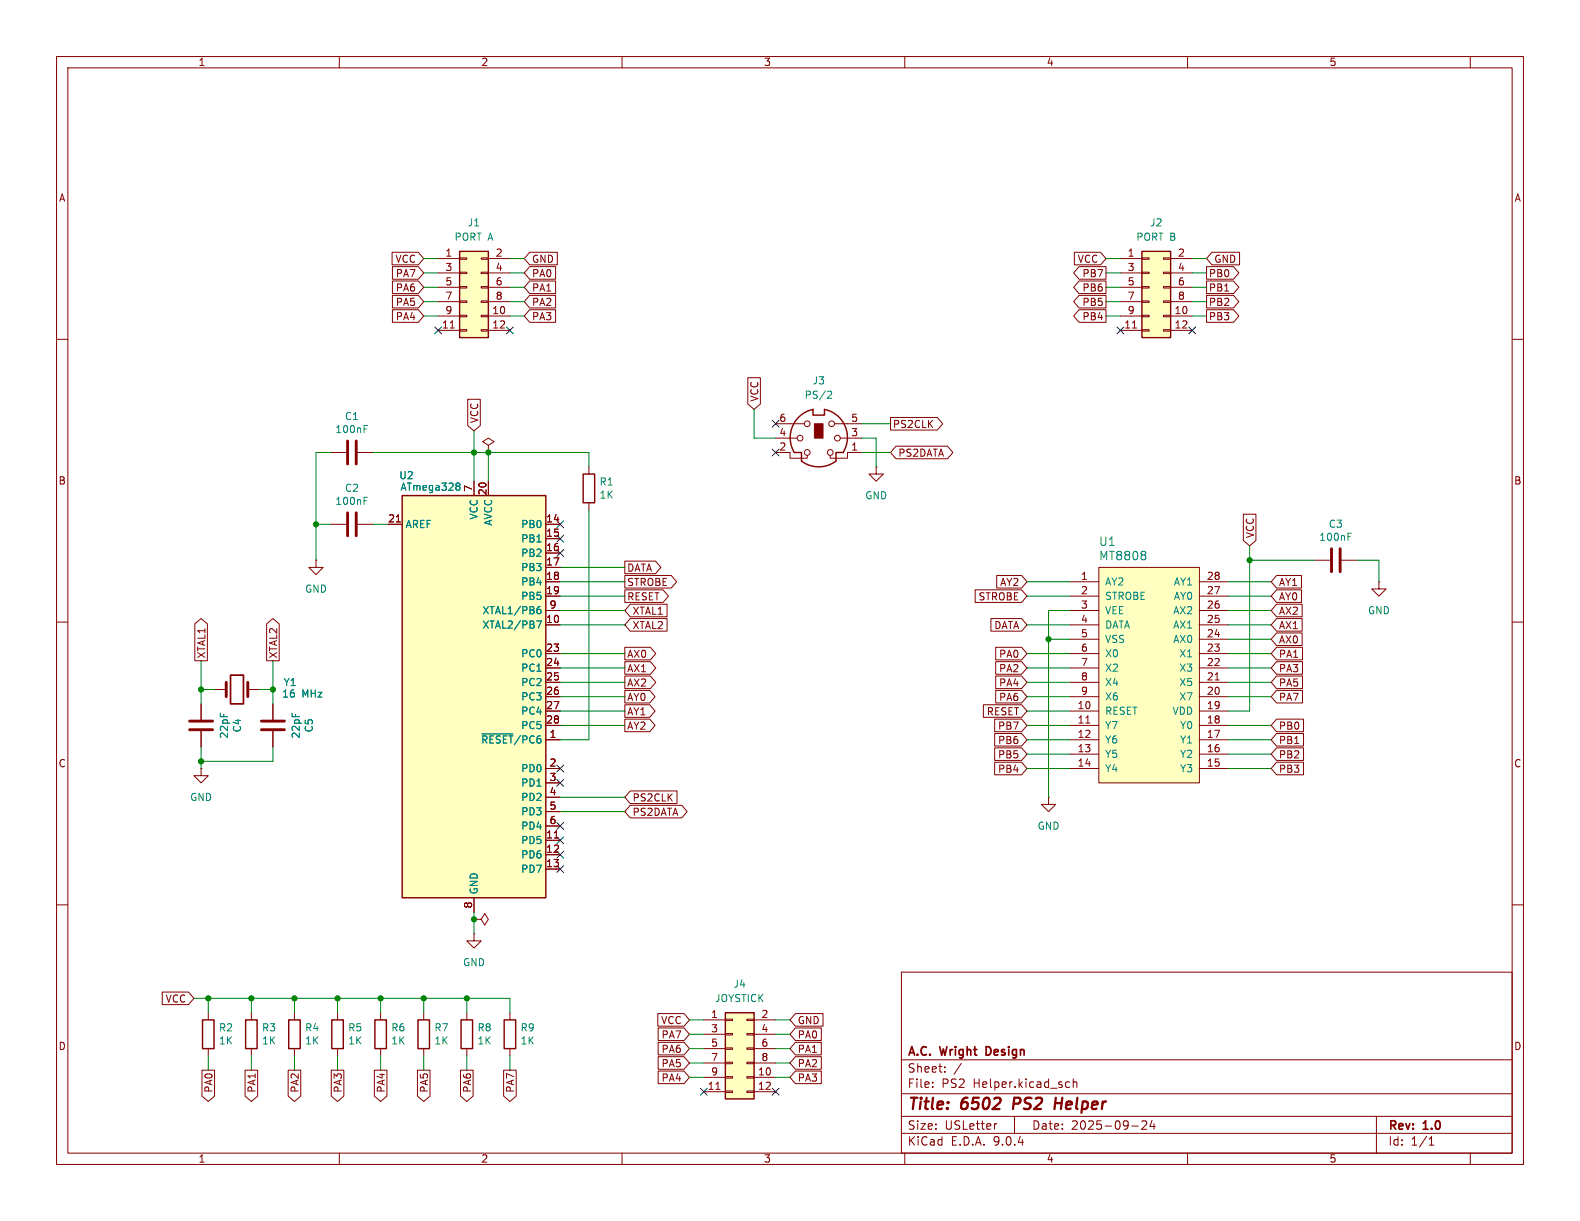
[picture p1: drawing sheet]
<svg xmlns="http://www.w3.org/2000/svg" width="279mm" height="216mm" viewBox="0 0 279 216" stroke-linecap="round" stroke-linejoin="round" font-family="sans-serif">
<g fill="none" stroke="#840000" stroke-width=".18">
<path d="M10 10h259.4v195.9h-259.4zM12 12h255.4v191.9h-255.4zM60 10v2M110 10v2M160 10v2M210 10v2M260 10v2M10 60h2M137.2 77.5h3.8M137.2 74.9h5M147.6 74.9h4.8M148.6 77.5h3.8"/>
<path d="M267.4 60h2M137.2 80h2.5v1h3v-.5M152.4 80h-2.5v1h-3.1v-.5M10 110h2M267.4 110h2M185.4 141v1.2h1.3l-1.3 1.3-1.3-1.3h1.3M185.4 141h.1M10 160h2M159.4 171.9h108v32h-108zM267.4 160h2M159.4 197.4h108M159.4 193.4h108"/>
<path d="M159.4 187.4h108M164.9 192.1v.2M164.9 191.4v.1M167.1 189.4v.2M167.1 188.7v.1M170 188l-1.3 1.9M176.3 198.7l-.3 .1M179.4 197.4v3M188.7 191.3l.4 .1M189.1 192.2l-.4 .1M189.8 191.4l.2-.1 .4 .1v.9M189.8 190.8v1.5"/>
<path d="M200.1 199.1h1.2M201.9 198.3l.6-.1 .2 .1 .1 .3-.9 1.1h.9M203.7 198.1l-.3 1.1h.9M204.1 198.7v1M243.4 197.4v6.5M60 203.9v2M110 203.9v2M159.4 200.4h108M160 203.9v2M210 203.9v2M252.7 202.5h.9M252.7 201.4l.4-.4v1.5"/>
<path d="M260 203.9v2"/>
<circle cx="141.5" cy="77.5" r=".51"/>
<circle cx="142.7" cy="74.9" r=".51"/>
<circle cx="147.1" cy="74.9" r=".51"/>
<circle cx="148.1" cy="77.5" r=".51"/>
<circle cx="142.7" cy="80" r=".51"/>
<circle cx="146.8" cy="80" r=".51"/>
</g>
<path d="M179.4 194.1l-.3 2M186.6 195.1h1.1M186.7 194.1l-.2 2" fill="none" stroke="#840000" stroke-width=".4"/>
<path d="M174.7 185.1h-.3v1.5h.3" fill="none" stroke="#840000" stroke-width=".3"/>
<path d="M141.1 73.9l1.4-1.1 1.3-.4v1h2v-1a5.1 5.1 0 0 1 3.3 7.6h-1.3v1.5a5.1 5.1 0 0 1-6.1 0v-1.5h-1.2a5.1 5.1 0 0 1 .6-6.1z" fill="none" stroke="#840000" stroke-width=".25"/>
<path d="M144 74.9h1.5v2.6h-1.5z" fill="#840000" stroke="#840000" stroke-width=".18"/>
<path d="M146.5 69.2h.4l.2 .3-.8 .9h.8" fill="none" stroke="#008484" stroke-width=".18"/>
<path d="M194.3 100.3h17.8v38.1h-17.8z" fill="#ffffc2"/>
<g fill="none" stroke="#840000" stroke-width=".18">
<path d="M55.9 99.1v1.2h1.2l-1.2 1.3-1.3-1.3h1.3M55.9 99.1h.1M58.4 80h2.8M58.4 92.7h2.8M63.2 80h2.8M63.2 92.7h2.8M104.1 82.6v1.2M104.1 88.9v1.3M189.2 102.9h5.1M189.2 105.4h5.1M189.2 108h5.1M189.2 110.5h5.1"/>
<path d="M189.2 113h5.1M189.2 115.6h5.1M189.2 118.1h5.1M194.3 100.3h17.8v38.1h-17.8zM212.1 102.9h5.1M212.1 105.4h5.1M212.1 108h5.1M212.1 110.5h5.1M212.1 113h5.1M212.1 115.6h5.1M212.1 118.1h5.1M35.6 135.9v1.3h1.2l-1.2 1.2-1.3-1.2h1.3"/>
<path d="M35.6 135.9h.1M35.6 124.5v2.8M35.6 129.3v2.8M38.1 121.9h1.9M43.8 121.9h1.9M48.3 124.5v2.8M48.3 129.3v2.8M189.2 120.7h5.1M189.2 123.2h5.1M189.2 125.7h5.1M189.2 128.3h5.1M189.2 130.8h5.1"/>
<path d="M189.2 133.4h5.1M189.2 135.9h5.1M192 127.9h.7M212.1 120.7h5.1M212.1 123.2h5.1M212.1 125.7h5.1M212.1 128.3h5.1M212.1 130.8h5.1M212.1 133.4h5.1M212.1 135.9h5.1M214.9 120.2h.7M36.8 179.1v1.2"/>
<path d="M44.4 179.1v1.2M52.1 179.1v1.2M59.7 179.1v1.2M67.3 179.1v1.2M74.9 179.1v1.2M36.8 185.4v1.3M44.4 185.4v1.3M52.1 185.4v1.3M59.7 185.4v1.3M67.3 185.4v1.3M74.9 185.4v1.3"/>
</g>
<path d="M64.4 75.8h.4M64.4 75.2h.6M64.4 88.5h.4M64.4 87.9h.6M202.6 97.6v.4M202.6 98.3v.5" fill="none" stroke="#008484" stroke-width=".18"/>
<path d="M61.5 78v4M63 78v4M61.5 90.7v4M63 90.7v4M33.5 127.5h4.1M33.5 129h4.1M40 120.7v2.5M43.8 120.7v2.5M46.2 127.5h4.1M46.2 129h4.1" fill="none" stroke="#840000" stroke-width=".51"/>
<path d="M103.1 83.8h2.1v5.1h-2.1zM35.8 180.3h2v5.1h-2zM43.4 180.3h2.1v5.1h-2.1zM51.1 180.3h2v5.1h-2zM58.7 180.3h2v5.1h-2zM66.3 180.3h2v5.1h-2zM73.9 180.3h2v5.1h-2z" fill="none" stroke="#840000" stroke-width=".25"/>
<path d="M40.8 119.4h2.3v5.1h-2.3z" fill="none" stroke="#840000" stroke-width=".3"/>
<path d="M71.1 87.6h25.4v71.2h-25.4z" fill="#ffffc2"/>
<path d="M71.1 87.6h25.4v71.2h-25.4z" fill="none" stroke="#840000" stroke-width=".25"/>
<g fill="none" stroke="#840000" stroke-width=".18">
<path d="M68.6 92.7h2.5M70.1 92.3h.7M83.8 85.1v2.5M86.4 85.1v2.5M96.5 92.7h2.6M96.5 95.3h2.6M96.5 97.8h2.6M96.5 100.3h2.6M96.5 102.9h2.6M96.5 105.4h2.6M96.5 108h2.6M96.5 110.5h2.6"/>
<path d="M96.5 115.6h2.6M96.5 118.1h2.6M96.5 120.7h2.6M96.5 123.2h2.6M96.5 125.7h2.6M96.5 128.3h2.6M96.5 130.8h2.6M96.5 135.9h2.6M96.5 138.4h2.6M83.8 158.8v2.5M96.5 141h2.6M96.5 143.5h2.6"/>
<path d="M96.5 146.1h2.6M96.5 148.6h2.6M96.5 151.1h2.6M96.5 153.7h2.6M98 148.2h.8"/>
</g>
<path d="M80.9 85.4h.2l.2 .3-.2 .3M80.9 86h.2M81.1 86l.2 .2v.2l-.1 .2-.3 .1M94.9 109.8h.8l-.5 1.3M95 107.9l.4-.2 .3 .3-.2 .5h-.3l-.2-.1M95.5 107.3h-.3l-.2 .3M85.2 129.8h5.5" fill="none" stroke="#008484" stroke-width=".18"/>
<path d="M201.9 44.5h5.1v15.2h-5.1z" fill="#ffffc2"/>
<path d="M201.9 44.5h5.1v15.2h-5.1zM81.5 180.3h2.1v5.1h-2.1zM89.2 180.3h2v5.1h-2z" fill="none" stroke="#840000" stroke-width=".25"/>
<g fill="none" stroke="#840000" stroke-width=".18">
<path d="M198.1 45.7h3.8M198.1 48.3h3.8M198.1 50.8h3.8M198.1 53.3h3.8M198.1 55.9h3.8M198.1 58.4h3.8M200.3 58h.7M201.9 45.6h1.3v.2h-1.3zM201.9 48.1h1.3v.3h-1.3zM201.9 50.7h1.3v.2h-1.3zM201.9 53.2h1.3v.3h-1.3zM201.9 55.8h1.3v.2h-1.3z"/>
<path d="M201.9 58.3h1.3v.2h-1.3zM205.7 45.6h1.3v.2h-1.3zM205.7 48.1h1.3v.3h-1.3zM205.7 50.7h1.3v.2h-1.3zM205.7 53.2h1.3v.3h-1.3zM205.7 55.8h1.3v.2h-1.3zM205.7 58.3h1.3v.2h-1.3zM207 45.7h3.8M207 48.3h3.8M207 50.8h3.8M207 53.3h3.8M207 55.9h3.8"/>
<path d="M207 58.4h3.8M232.4 99.1h2.8M237.2 99.1h2.8M243.8 102.9v1.2h1.3l-1.3 1.3-1.2-1.3h1.2M243.8 102.9h.1M82.5 179.1v1.2M90.2 179.1v1.2M82.5 185.4v1.3M90.2 185.4v1.3"/>
</g>
<path d="M235.5 97v4.1M237 97v4.1" fill="none" stroke="#840000" stroke-width=".51"/>
<path d="M238.4 94.9h.4M238.4 94.3h.6" fill="none" stroke="#008484" stroke-width=".18"/>
<path d="M128.3 179.1h5v15.2h-5z" fill="#ffffc2"/>
<path d="M128.3 179.1h5v15.2h-5z" fill="none" stroke="#840000" stroke-width=".25"/>
<g fill="none" stroke="#840000" stroke-width=".18">
<path d="M154.9 82.6v1.2h1.3l-1.3 1.3-1.2-1.3h1.2M154.9 82.6h.1M83.8 165.1v1.3h1.3l-1.3 1.2-1.3-1.2h1.3M83.8 165.1h.1M83.8 162.6h1.3l.6-1.1 .7 1.1-.7 1-.6-1M83.8 162.6h.1M124.5 180.3h3.8M124.5 182.9h3.8M124.5 185.4h3.8M124.5 188h3.8M124.5 190.5h3.8M124.5 193h3.8"/>
<path d="M126.6 192.6h.7M128.3 180.2h1.2v.3h-1.2zM128.3 182.8h1.2v.2h-1.2zM128.3 185.3h1.2v.2h-1.2zM128.3 187.8h1.2v.3h-1.2zM128.3 190.4h1.2v.2h-1.2zM128.3 192.9h1.2v.3h-1.2zM132.1 180.2h1.2v.3h-1.2zM132.1 182.8h1.2v.2h-1.2zM132.1 185.3h1.2v.2h-1.2zM132.1 187.8h1.2v.3h-1.2zM132.1 190.4h1.2v.2h-1.2z"/>
<path d="M132.1 192.9h1.2v.3h-1.2zM133.3 180.3h3.9M133.3 182.9h3.9M133.3 185.4h3.9M133.3 188h3.9M133.3 190.5h3.9M133.3 193h3.9"/>
</g>
<path d="M81.3 44.5h5.1v15.2h-5.1z" fill="#ffffc2"/>
<path d="M81.3 44.5h5.1v15.2h-5.1z" fill="none" stroke="#840000" stroke-width=".25"/>
<g fill="none" stroke="#840000" stroke-width=".18">
<path d="M69.3 44.6h4.7l.9 1.1-.9 1.1h-4.7zM69.4 54.8h4.6l.9 1.1-.9 1.1h-4.6zM69.4 49.7h4.6l.9 1.1-.9 1.1h-4.6zM69.4 52.2h4.6l.9 1.1-.9 1.2h-4.6zM69.4 47.1h4.6l.9 1.2-.9 1.1h-4.6zM77.5 45.7h3.8M77.5 48.3h3.8M77.5 50.8h3.8M77.5 53.3h3.8M77.5 55.9h3.8M77.5 58.4h3.8M79.6 58h.7"/>
<path d="M81.3 45.6h1.2v.2h-1.2zM81.3 48.1h1.2v.3h-1.2zM81.3 50.7h1.2v.2h-1.2zM81.3 53.2h1.2v.3h-1.2zM81.3 55.8h1.2v.2h-1.2zM81.3 58.3h1.2v.2h-1.2zM85.1 45.6h1.3v.2h-1.3zM85.1 48.1h1.3v.3h-1.3zM85.1 50.7h1.3v.2h-1.3zM85.1 53.2h1.3v.3h-1.3zM85.1 55.8h1.3v.2h-1.3zM85.1 58.3h1.3v.2h-1.3z"/>
<path d="M86.4 45.7h3.8M86.4 48.3h3.8M86.4 50.8h3.8M86.4 53.3h3.8M86.4 55.9h3.8M86.4 58.4h3.8M93.7 52.2h4.5v2.3h-4.5l-1-1.2zM93.7 54.8h4.5v2.2h-4.5l-1-1.1zM93.7 49.7h4.5v2.2h-4.5l-1-1.1zM93.7 47.1h4.5v2.3h-4.5l-1-1.1zM93.7 44.6h4.8v2.2h-4.8l-1-1.1zM190 44.6h4.6l1 1.1-1 1.1h-4.6z"/>
<path d="M190.8 49.7h4.8v2.2h-4.8l-.9-1.1zM190.8 47.1h4.8v2.3h-4.8l-.9-1.1zM190.8 52.2h4.8v2.3h-4.8l-.9-1.2zM190.8 54.8h4.8v2.2h-4.8l-.9-1.1zM213.4 52.2h4.7l1 1.1-1 1.2h-4.7zM213.4 47.1h4.7l1 1.2-1 1.1h-4.7zM213.4 49.7h4.7l1 1.1-1 1.1h-4.7zM213.4 54.8h4.7l1 1.1-1 1.1h-4.7zM214.3 44.6h4.9v2.2h-4.9l-.9-1.1zM82.7 70.6h2.2v4.6l-1.1 1-1.1-1zM86.4 78.7l1-.6-1-.6-1.1 .6 1.1 .6v1.3M132.2 66.8h2.3v4.6l-1.2 1-1.1-1z"/>
<path d="M157.5 73.8h8.3l.9 1.1-.9 1.1h-8.3zM158.4 78.9h9.2l.9 1.1-.9 1.1h-9.2l-.9-1.1zM68.6 92.7h2.5M70.1 92.3h.7M83.8 85.1v2.5M86.4 80h.1M86.4 85.1v2.5M96.5 92.7h2.6M96.5 95.3h2.6M96.5 97.8h2.6M110.5 99.2h5.4l1 1.1-1 1.1h-5.4zM219.9 90.9h2.2v4.7l-1.1 .9-1.1-.9z"/>
<path d="M34.4 110.3l1.2-.9 1.1 .9v6.5h-2.3zM47.1 110.3l1.2-.9 1.1 .9v6.5h-2.3zM96.5 100.3h2.6M96.5 102.9h2.6M96.5 105.4h2.6M96.5 108h2.6M96.5 110.5h2.6M96.5 115.6h2.6M96.5 118.1h2.6M110.5 117h4.5l1 1.1-1 1.1h-4.5zM110.5 114.5h4.5l1 1.1-1 1.1h-4.5zM110.5 104.3h6.8l.9 1.1-.9 1.1h-6.8z"/>
<path d="M110.5 101.8h8.2l1 1.1-1 1.1h-8.2zM110.5 119.5h4.5l1 1.2-1 1.1h-4.5zM111.4 109.4h6.6v2.2h-6.6l-.9-1.1zM111.4 106.8h6.6v2.3h-6.6l-.9-1.1zM172.4 104.3h8.3l.9 1.1-.9 1.1h-8.3zM175.2 109.4h5.5l.9 1.1-.9 1.1h-5.5zM176.1 114.5h4.6l.9 1.1-.9 1.1h-4.6zM176.1 119.5h4.6l.9 1.2-.9 1.1h-4.6zM176.1 117h4.6l.9 1.1-.9 1.1h-4.6zM176.3 101.8h4.4l.9 1.1-.9 1.1h-4.4zM225.7 117h4.6v2.2h-4.6l-.9-1.1zM225.7 114.5h4.6v2.2h-4.6l-.9-1.1z"/>
<path d="M225.7 119.5h4.6v2.3h-4.6l-.9-1.1zM225.7 106.8h4.6v2.3h-4.6l-.9-1.1zM225.7 111.9h4.6v2.2h-4.6l-.9-1.1zM225.7 109.4h4.6v2.2h-4.6l-.9-1.1zM225.7 101.8h4.4v2.2h-4.4l-.9-1.1zM225.7 104.3h4.4v2.2h-4.4l-.9-1.1zM35.6 124.5v2.8M35.6 129.3v2.8M38.1 121.9h1.3M44.4 121.9h1.3M48.3 124.5v2.8M48.3 129.3v2.8"/>
<path d="M96.5 120.7h2.6M96.5 123.2h2.6M96.5 125.7h2.6M96.5 128.3h2.6M96.5 130.8h2.6M96.5 135.9h2.6M96.5 138.4h2.6M110.5 122.1h4.4l.9 1.1-.9 1.1h-4.4zM110.5 127.2h4.4l.9 1.1-.9 1.1h-4.4zM110.5 124.6h4.4l.9 1.1-.9 1.1h-4.4zM111.4 139.9h8.3v2.2h-8.3l-.9-1.1zM173.9 124.6h6.8l.9 1.1-.9 1.1h-6.8z"/>
<path d="M175.9 127.2h4.8l.9 1.1-.9 1.1h-4.8zM175.9 132.2h4.8l.9 1.2-.9 1.1h-4.8zM175.9 134.8h4.8l.9 1.1-.9 1.1h-4.8zM175.9 129.7h4.8l.9 1.1-.9 1.1h-4.8zM176.1 122.1h4.6l.9 1.1-.9 1.1h-4.6zM225.7 134.8h4.8v2.2h-4.8l-.9-1.1zM225.7 127.2h4.8v2.2h-4.8l-.9-1.1zM225.7 122.1h4.6v2.2h-4.6l-.9-1.1zM225.7 132.2h4.8v2.3h-4.8l-.9-1.1zM225.7 129.7h4.8v2.2h-4.8l-.9-1.1zM83.8 158.8v2.5M96.5 141h2.6"/>
<path d="M96.5 143.5h2.6M96.5 146.1h2.6M96.5 148.6h2.6M96.5 151.1h2.6M96.5 153.7h2.6M98 148.2h.8M111.4 142.4h9.2l.9 1.1-.9 1.1h-9.2l-.9-1.1zM28.7 175.4h4.6l1 1.1-1 1.1h-4.6zM83.8 162.6h.1M116.3 179.2h4.7l.9 1.1-.9 1.2h-4.7zM140.7 179.2h4.8v2.3h-4.8l-1-1.2zM35.7 189.2h2.2v4.6l-1.1 1-1.1-1z"/>
<path d="M43.3 189.2h2.3v4.6l-1.2 1-1.1-1zM51 189.2h2.2v4.6l-1.1 1-1.1-1zM58.6 189.2h2.2v4.6l-1.1 1-1.1-1zM66.2 189.2h2.2v4.6l-1.1 1-1.1-1zM73.8 189.2h2.2v4.6l-1.1 1-1.1-1zM81.4 189.2h2.3v4.6l-1.2 1-1.1-1zM89.1 189.2h2.2v4.6l-1.1 1-1.1-1zM116.4 186.8h4.6l.9 1.2-.9 1.1h-4.6zM116.4 181.8h4.6l.9 1.1-.9 1.1h-4.6zM116.4 184.3h4.6l.9 1.1-.9 1.1h-4.6zM116.4 189.4h4.6l.9 1.1-.9 1.1h-4.6zM140.7 189.4h4.5v2.2h-4.5l-1-1.1z"/>
<path d="M140.7 181.8h4.5v2.2h-4.5l-1-1.1zM140.7 184.3h4.5v2.2h-4.5l-1-1.1zM140.7 186.8h4.5v2.3h-4.5l-1-1.1z"/>
</g>
<g fill="none" stroke="#008400" stroke-width=".18">
<path d="M74.9 53.3h2.6M74.9 55.9h2.6M74.9 50.8h2.6M74.9 48.3h2.6M74.9 45.7h2.6M90.2 53.3h2.5M90.2 55.9h2.5M90.2 50.8h2.5M90.2 48.3h2.5M90.2 45.7h2.5M195.6 53.3h2.5M195.6 55.9h2.5"/>
<path d="M195.6 50.8h2.5M195.6 48.3h2.5M195.6 45.7h2.5M210.8 53.3h2.6M210.8 55.9h2.6M210.8 50.8h2.6M210.8 48.3h2.6M210.8 45.7h2.6M83.8 76.2v8.9M133.3 72.4v5.1h3.9M152.4 77.5h2.5v5.1M152.4 74.9h5.1"/>
<path d="M55.9 92.7h2.5M58.4 80h-2.5v19.1M66 80h38.1v2.6M66 92.7h2.6M86.4 80v5.1M104.1 90.2v40.6h-5M152.4 80h5.1M221 96.5v29.2h-3.8M221 99.1h11.4M240 99.1h3.8v3.8M35.6 116.8v7.7M48.3 116.8v7.7"/>
<path d="M99.1 115.6h11.4M99.1 108h11.4M99.1 110.5h11.4M99.1 105.4h11.4M99.1 118.1h11.4M99.1 100.3h11.4M99.1 102.9h11.4M181.6 115.6h7.6M181.6 110.5h7.6M181.6 105.4h7.6M181.6 118.1h7.6M181.6 102.9h7.6"/>
<path d="M185.4 113h3.8M189.2 108h-3.8v33M217.2 115.6h7.6M217.2 108h7.6M217.2 110.5h7.6M217.2 105.4h7.6M217.2 113h7.6M217.2 118.1h7.6M217.2 102.9h7.6M35.6 121.9h2.5M35.6 132.1v3.8M45.7 121.9h2.6"/>
<path d="M48.3 132.1v2.5h-12.7M99.1 125.7h11.4M99.1 120.7h11.4M99.1 123.2h11.4M99.1 128.3h11.4M181.6 125.7h7.6M181.6 120.7h7.6M181.6 123.2h7.6M181.6 128.3h7.6M181.6 133.4h7.6M181.6 130.8h7.6M181.6 135.9h7.6"/>
<path d="M217.2 120.7h7.6M217.2 123.2h7.6M217.2 128.3h7.6M217.2 133.4h7.6M217.2 130.8h7.6M217.2 135.9h7.6M99.1 141h11.4M99.1 143.5h11.4M34.3 176.5h55.9v2.6M36.8 176.5v2.6M44.4 176.5v2.6M52.1 176.5v2.6"/>
<path d="M59.7 176.5v2.6M67.3 176.5v2.6M74.9 176.5v2.6M82.5 176.5v2.6M83.8 161.3v3.8M36.8 186.7v2.5M44.4 186.7v2.5M52.1 186.7v2.5M59.7 186.7v2.5M67.3 186.7v2.5M74.9 186.7v2.5M82.5 186.7v2.5"/>
<path d="M90.2 186.7v2.5M121.9 190.5h2.6M121.9 185.4h2.6M121.9 182.9h2.6M121.9 180.3h2.6M121.9 188h2.6M137.2 190.5h2.5M137.2 185.4h2.5M137.2 182.9h2.5M137.2 180.3h2.5M137.2 188h2.5"/>
</g>
<g fill="none" stroke="#000084" stroke-width=".18">
<path d="M76.9 57.8l1.2 1.2M78.1 57.8l-1.2 1.2M89.6 57.8l1.2 1.2M90.8 57.8l-1.2 1.2M197.5 57.8l1.2 1.2M198.7 57.8l-1.2 1.2M210.2 57.8l1.2 1.2M211.4 57.8l-1.2 1.2M136.6 74.3l1.2 1.2M136.6 79.4l1.2 1.2M137.8 74.3l-1.2 1.2M137.8 79.4l-1.2 1.2"/>
<path d="M98.5 94.6l1.2 1.3M98.5 97.2l1.2 1.2M98.5 92.1l1.2 1.2M99.7 94.6l-1.2 1.3M99.7 97.2l-1.2 1.2M99.7 92.1l-1.2 1.2M98.5 135.3l1.2 1.2M98.5 137.8l1.2 1.2M99.7 135.3l-1.2 1.2M99.7 137.8l-1.2 1.2M98.5 148l1.2 1.2M98.5 153.1l1.2 1.2"/>
<path d="M98.5 150.5l1.2 1.2M98.5 145.4l1.2 1.3M99.7 148l-1.2 1.2M99.7 153.1l-1.2 1.2M99.7 150.5l-1.2 1.2M99.7 145.4l-1.2 1.3M123.9 192.4l1.2 1.2M125.1 192.4l-1.2 1.2M136.6 192.4l1.2 1.2M137.8 192.4l-1.2 1.2"/>
</g>
<path d="M80.9 85.4h.2l.2 .3-.2 .3M80.9 86h.2M81.1 86l.2 .2v.2l-.1 .2-.3 .1M94.9 109.8h.8l-.5 1.3M95 107.9l.4-.2 .3 .3-.2 .5h-.3l-.2-.1M95.5 107.3h-.3l-.2 .3M85.2 129.8h5.5" fill="none" stroke="#008484" stroke-width=".18"/>
<g fill="#008400" stroke="#008400" stroke-width=".18">
<circle cx="86.4" cy="80" r=".46"/>
<circle cx="83.8" cy="80" r=".46"/>
<circle cx="83.8" cy="162.6" r=".46"/>
<circle cx="221" cy="99.1" r=".46"/>
<circle cx="59.7" cy="176.5" r=".46"/>
<circle cx="67.3" cy="176.5" r=".46"/>
<circle cx="44.4" cy="176.5" r=".46"/>
<circle cx="36.8" cy="176.5" r=".46"/>
<circle cx="52.1" cy="176.5" r=".46"/>
<circle cx="82.5" cy="176.5" r=".46"/>
<circle cx="74.9" cy="176.5" r=".46"/>
<circle cx="48.3" cy="121.9" r=".46"/>
<circle cx="55.9" cy="92.7" r=".46"/>
<circle cx="35.6" cy="121.9" r=".46"/>
<circle cx="35.6" cy="134.6" r=".46"/>
<circle cx="185.4" cy="113" r=".46"/>
</g>
<g font-size="2.8" fill="#840000">
<text x="160.4" y="196.8">Title:</text>
<text x="170.1" y="196.8">6502</text>
<text x="180" y="196.8">PS2</text>
<text x="188.1" y="196.8">Helper</text>
</g>
<g font-size="2.1" fill="#008484">
<text x="194.3" y="96.7">U1</text>
<text x="194.3" y="99.3">MT8808</text>
</g>
<g font-size="2.1" fill="#840000">
<text x="160.4" y="189.9">Sheet:</text>
<text x="160.4" y="187.1">A.C.</text>
<text x="166.4" y="187.1">Wright</text>
<text x="175" y="187.1">Design</text>
<text x="160.4" y="192.6">File:</text>
<text x="166.5" y="192.6">PS2</text>
<text x="172.1" y="192.6">Helper.kicad_sch</text>
<text x="160.4" y="202.8">KiCad</text>
<text x="160.4" y="200">Size:</text>
<text x="167.1" y="200">USLetter</text>
<text x="168.1" y="202.8">E.D.A.</text>
<text x="175.7" y="202.8">9.0.4</text>
<text x="182.4" y="200">Date:</text>
<text x="189.4" y="200">2025-09-24</text>
<text x="245.4" y="200.2">Rev:</text>
<text x="245.4" y="202.8">Id:</text>
<text x="249.5" y="202.8">1/1</text>
<text x="251.8" y="200.2">1.0</text>
</g>
<g font-size="1.8" fill="#840000">
<text x="35" y="11.9">1</text>
<text x="85" y="11.9">2</text>
<text x="135" y="11.9">3</text>
<text x="185" y="11.9">4</text>
<text x="235" y="11.9">5</text>
<text x="10.3" y="35.9">A</text>
<text x="267.7" y="35.9">A</text>
<text x="69.8" y="46.7">VCC</text>
<text x="78.7" y="45.5">1</text>
<text x="87.6" y="45.5">2</text>
<text x="94" y="46.7">GND</text>
<text x="190.5" y="46.7">VCC</text>
<text x="199.3" y="45.5">1</text>
<text x="208.2" y="45.5">2</text>
<text x="214.6" y="46.7">GND</text>
<text x="69.9" y="51.8">PA6</text>
<text x="69.9" y="49.2">PA7</text>
<text x="78.7" y="48">3</text>
<text x="78.7" y="50.5">5</text>
<text x="78.7" y="53.1">7</text>
<text x="87.6" y="48">4</text>
<text x="87.6" y="50.5">6</text>
<text x="87.6" y="53.1">8</text>
<text x="94" y="51.8">PA1</text>
<text x="94" y="49.2">PA0</text>
<text x="191.3" y="51.8">PB6</text>
<text x="191.3" y="49.2">PB7</text>
<text x="199.3" y="48">3</text>
<text x="199.3" y="50.5">5</text>
<text x="199.3" y="53.1">7</text>
<text x="208.2" y="48">4</text>
<text x="208.2" y="50.5">6</text>
<text x="208.2" y="53.1">8</text>
<text x="213.7" y="49.2">PB0</text>
<text x="213.7" y="51.8">PB1</text>
<text x="69.9" y="56.8">PA4</text>
<text x="69.9" y="54.3">PA5</text>
<text x="78.1" y="58.2">11</text>
<text x="78.7" y="55.6">9</text>
<text x="87" y="55.6">10</text>
<text x="87" y="58.2">12</text>
<text x="94" y="54.3">PA2</text>
<text x="94" y="56.8">PA3</text>
<text x="191.3" y="54.3">PB5</text>
<text x="191.3" y="56.8">PB4</text>
<text x="198.7" y="58.2">11</text>
<text x="199.3" y="55.6">9</text>
<text x="207.6" y="55.6">10</text>
<text x="207.6" y="58.2">12</text>
<text x="213.7" y="54.3">PB2</text>
<text x="213.7" y="56.8">PB3</text>
<text x="134.3" y="71.1" transform="rotate(-90 134.3 71.1)">VCC</text>
<text x="84.8" y="74.9" transform="rotate(-90 84.8 74.9)">VCC</text>
<text x="137.7" y="74.7">6</text>
<text x="137.7" y="77.2">4</text>
<text x="150.4" y="74.7">5</text>
<text x="150.4" y="77.2">3</text>
<text x="157.8" y="75.9">PS2CLK</text>
<text x="137.7" y="79.8">2</text>
<text x="150.4" y="79.8">1</text>
<text x="158.7" y="81">PS2DATA</text>
<text x="10.3" y="85.9">B</text>
<text x="83.6" y="87.1" transform="rotate(-90 83.6 87.1)">7</text>
<text x="86.1" y="87.7" transform="rotate(-90 86.1 87.7)">20</text>
<text x="267.7" y="85.9">B</text>
<text x="68.5" y="92.5">21</text>
<text x="96.5" y="92.5">14</text>
<text x="96.5" y="95">15</text>
<text x="221.9" y="95.2" transform="rotate(-90 221.9 95.2)">VCC</text>
<text x="96.5" y="97.5">16</text>
<text x="96.5" y="100.1">17</text>
<text x="110.8" y="101.3">DATA</text>
<text x="96.5" y="102.6">18</text>
<text x="96.5" y="105.2">19</text>
<text x="97.1" y="107.7">9</text>
<text x="110.8" y="106.4">RESET</text>
<text x="110.8" y="103.8">STROBE</text>
<text x="172.9" y="106.4">STROBE</text>
<text x="176.8" y="103.8">AY2</text>
<text x="191.1" y="102.6">1</text>
<text x="191.1" y="105.2">2</text>
<text x="191.1" y="107.7">3</text>
<text x="213.3" y="102.6">28</text>
<text x="213.3" y="105.2">27</text>
<text x="213.3" y="107.7">26</text>
<text x="226.1" y="103.8">AY1</text>
<text x="226.1" y="106.4">AY0</text>
<text x="96.5" y="110.2">10</text>
<text x="111.8" y="111.4">XTAL2</text>
<text x="111.8" y="108.9">XTAL1</text>
<text x="175.7" y="111.4">DATA</text>
<text x="191.1" y="110.2">4</text>
<text x="191.1" y="112.8">5</text>
<text x="213.3" y="110.2">25</text>
<text x="213.3" y="112.8">24</text>
<text x="226.1" y="108.9">AX2</text>
<text x="226.1" y="114">AX0</text>
<text x="226.1" y="111.4">AX1</text>
<text x="36.5" y="116.5" transform="rotate(-90 36.5 116.5)">XTAL1</text>
<text x="49.2" y="116.5" transform="rotate(-90 49.2 116.5)">XTAL2</text>
<text x="96.5" y="115.3">23</text>
<text x="96.5" y="117.9">24</text>
<text x="110.8" y="119.1">AX1</text>
<text x="110.8" y="116.5">AX0</text>
<text x="176.6" y="116.5">PA0</text>
<text x="176.6" y="119.1">PA2</text>
<text x="191.1" y="115.3">6</text>
<text x="191.1" y="117.9">7</text>
<text x="213.3" y="115.3">23</text>
<text x="213.3" y="117.9">22</text>
<text x="226.1" y="119.1">PA3</text>
<text x="226.1" y="116.5">PA1</text>
<text x="96.5" y="120.4">25</text>
<text x="96.5" y="122.9">26</text>
<text x="96.5" y="125.5">27</text>
<text x="110.8" y="124.1">AY0</text>
<text x="110.8" y="121.6">AX2</text>
<text x="176.6" y="124.1">PA6</text>
<text x="176.6" y="121.6">PA4</text>
<text x="190.5" y="125.5">10</text>
<text x="191.1" y="120.4">8</text>
<text x="191.1" y="122.9">9</text>
<text x="213.3" y="120.4">21</text>
<text x="213.3" y="122.9">20</text>
<text x="213.3" y="125.5">19</text>
<text x="226.1" y="121.6">PA5</text>
<text x="226.1" y="124.1">PA7</text>
<text x="96.5" y="128">28</text>
<text x="97.1" y="130.6">1</text>
<text x="110.8" y="129.2">AY2</text>
<text x="110.8" y="126.7">AY1</text>
<text x="174.4" y="126.7">RESET</text>
<text x="176.4" y="129.2">PB7</text>
<text x="176.4" y="131.8">PB6</text>
<text x="190.5" y="128">11</text>
<text x="190.5" y="130.6">12</text>
<text x="213.3" y="128">18</text>
<text x="213.3" y="130.6">17</text>
<text x="226.1" y="129.2">PB0</text>
<text x="226.1" y="131.8">PB1</text>
<text x="10.3" y="135.9">C</text>
<text x="97.1" y="135.6">2</text>
<text x="176.4" y="134.3">PB5</text>
<text x="176.4" y="136.8">PB4</text>
<text x="190.5" y="133.1">13</text>
<text x="190.5" y="135.6">14</text>
<text x="213.3" y="133.1">16</text>
<text x="213.3" y="135.6">15</text>
<text x="226.1" y="136.8">PB3</text>
<text x="226.1" y="134.3">PB2</text>
<text x="267.7" y="135.9">C</text>
<text x="97.1" y="138.2">3</text>
<text x="97.1" y="140.7">4</text>
<text x="97.1" y="143.3">5</text>
<text x="111.8" y="141.9">PS2CLK</text>
<text x="96.5" y="148.3">11</text>
<text x="97.1" y="145.8">6</text>
<text x="111.8" y="144.5">PS2DATA</text>
<text x="96.5" y="150.9">12</text>
<text x="96.5" y="153.4">13</text>
<text x="83.6" y="160.7" transform="rotate(-90 83.6 160.7)">8</text>
<text x="29.2" y="177.5">VCC</text>
<text x="10.3" y="185.9">D</text>
<text x="116.8" y="181.3">VCC</text>
<text x="116.9" y="183.8">PA7</text>
<text x="125.7" y="180.1">1</text>
<text x="125.7" y="182.6">3</text>
<text x="125.7" y="185.2">5</text>
<text x="134.5" y="180.1">2</text>
<text x="134.5" y="182.6">4</text>
<text x="134.5" y="185.2">6</text>
<text x="141" y="183.8">PA0</text>
<text x="141" y="181.3">GND</text>
<text x="267.7" y="185.9">D</text>
<text x="116.9" y="188.9">PA5</text>
<text x="116.9" y="186.4">PA6</text>
<text x="116.9" y="191.5">PA4</text>
<text x="125.7" y="187.7">7</text>
<text x="125.7" y="190.2">9</text>
<text x="133.9" y="190.2">10</text>
<text x="134.5" y="187.7">8</text>
<text x="141" y="191.5">PA3</text>
<text x="141" y="186.4">PA1</text>
<text x="141" y="188.9">PA2</text>
<text x="37.8" y="193.3" transform="rotate(-90 37.8 193.3)">PA0</text>
<text x="45.4" y="193.3" transform="rotate(-90 45.4 193.3)">PA1</text>
<text x="53" y="193.3" transform="rotate(-90 53 193.3)">PA2</text>
<text x="60.6" y="193.3" transform="rotate(-90 60.6 193.3)">PA3</text>
<text x="68.3" y="193.3" transform="rotate(-90 68.3 193.3)">PA4</text>
<text x="75.9" y="193.3" transform="rotate(-90 75.9 193.3)">PA5</text>
<text x="83.5" y="193.3" transform="rotate(-90 83.5 193.3)">PA6</text>
<text x="91.1" y="193.3" transform="rotate(-90 91.1 193.3)">PA7</text>
<text x="125.1" y="192.8">11</text>
<text x="133.9" y="192.8">12</text>
<text x="35" y="205.8">1</text>
<text x="85" y="205.8">2</text>
<text x="135" y="205.8">3</text>
<text x="185" y="205.8">4</text>
<text x="235" y="205.8">5</text>
</g>
<g font-size="1.8" fill="#008484">
<text x="82.6" y="40.2">J1</text>
<text x="203.3" y="40.2">J2</text>
<text x="80.3" y="42.8">PORT A</text>
<text x="200.8" y="42.8">PORT B</text>
<text x="142.2" y="70.7">PS/2</text>
<text x="143.6" y="68.2">J3</text>
<text x="59.2" y="76.8">100nF</text>
<text x="60.9" y="74.5">C1</text>
<text x="59.2" y="89.5">100nF</text>
<text x="60.9" y="87.2">C2</text>
<text x="70.5" y="84.9">U2</text>
<text x="70.7" y="87">ATmega328</text>
<text x="105.9" y="86.1">R1</text>
<text x="105.9" y="88.4">1K</text>
<text x="152.9" y="88.5">GND</text>
<text x="71.6" y="93.6">AREF</text>
<text x="84.7" y="92" transform="rotate(-90 84.7 92)">VCC</text>
<text x="87.2" y="93.1" transform="rotate(-90 87.2 93.1)">AVCC</text>
<text x="92.1" y="93.6">PB0</text>
<text x="233.2" y="95.8">100nF</text>
<text x="234.9" y="93.5">C3</text>
<text x="92.1" y="96.1">PB1</text>
<text x="92.1" y="98.7">PB2</text>
<text x="92.1" y="101.2">PB3</text>
<text x="53.8" y="105">GND</text>
<text x="92.1" y="103.7">PB4</text>
<text x="92.1" y="106.3">PB5</text>
<text x="195.3" y="103.7">AY2</text>
<text x="195.3" y="106.3">STROBE</text>
<text x="207.5" y="103.7">AY1</text>
<text x="207.5" y="106.3">AY0</text>
<text x="85.2" y="108.8">XTAL1/PB6</text>
<text x="85.2" y="111.4">XTAL2/PB7</text>
<text x="195.3" y="108.8">VEE</text>
<text x="195.3" y="111.4">DATA</text>
<text x="195.3" y="113.9">VSS</text>
<text x="207.4" y="108.8">AX2</text>
<text x="207.4" y="111.4">AX1</text>
<text x="207.4" y="113.9">AX0</text>
<text x="241.8" y="108.8">GND</text>
<text x="92.1" y="116.4">PC0</text>
<text x="92.1" y="119">PC1</text>
<text x="195.3" y="116.4">X0</text>
<text x="195.3" y="119">X2</text>
<text x="208.5" y="116.4">X1</text>
<text x="208.5" y="119">X3</text>
<text x="49.8" y="123.5">16</text>
<text x="50" y="121.5">Y1</text>
<text x="53.4" y="123.5">MHz</text>
<text x="92.1" y="121.5">PC2</text>
<text x="92.1" y="124.1">PC3</text>
<text x="195.3" y="121.5">X4</text>
<text x="195.3" y="124.1">X6</text>
<text x="208.5" y="121.5">X5</text>
<text x="208.5" y="124.1">X7</text>
<text x="40.5" y="130.7" transform="rotate(-90 40.5 130.7)">22pF</text>
<text x="42.8" y="129.6" transform="rotate(-90 42.8 129.6)">C4</text>
<text x="53.2" y="130.7" transform="rotate(-90 53.2 130.7)">22pF</text>
<text x="55.5" y="129.6" transform="rotate(-90 55.5 129.6)">C5</text>
<text x="85" y="131.7">~{RESET}/PC6</text>
<text x="92.1" y="126.6">PC4</text>
<text x="92.1" y="129.1">PC5</text>
<text x="195.3" y="126.6">RESET</text>
<text x="195.3" y="129.1">Y7</text>
<text x="195.3" y="131.7">Y6</text>
<text x="207.2" y="126.6">VDD</text>
<text x="208.6" y="129.1">Y0</text>
<text x="208.6" y="131.7">Y1</text>
<text x="92.1" y="136.8">PD0</text>
<text x="195.3" y="134.2">Y5</text>
<text x="195.3" y="136.8">Y4</text>
<text x="208.6" y="134.2">Y2</text>
<text x="208.6" y="136.8">Y3</text>
<text x="33.5" y="141.8">GND</text>
<text x="92.1" y="139.3">PD1</text>
<text x="92.1" y="141.8">PD2</text>
<text x="92.1" y="144.4">PD3</text>
<text x="92.1" y="146.9">PD4</text>
<text x="92.1" y="149.5">PD5</text>
<text x="183.4" y="146.9">GND</text>
<text x="92.1" y="152">PD6</text>
<text x="92.1" y="154.5">PD7</text>
<text x="84.7" y="158.2" transform="rotate(-90 84.7 158.2)">GND</text>
<text x="81.8" y="171">GND</text>
<text x="126.4" y="177.4">JOYSTICK</text>
<text x="129.6" y="174.9">J4</text>
<text x="38.6" y="182.6">R2</text>
<text x="38.6" y="184.9">1K</text>
<text x="46.2" y="182.6">R3</text>
<text x="46.2" y="184.9">1K</text>
<text x="53.9" y="182.6">R4</text>
<text x="53.9" y="184.9">1K</text>
<text x="61.5" y="182.6">R5</text>
<text x="61.5" y="184.9">1K</text>
<text x="69.1" y="182.6">R6</text>
<text x="69.1" y="184.9">1K</text>
<text x="76.7" y="182.6">R7</text>
<text x="76.7" y="184.9">1K</text>
<text x="84.3" y="182.6">R8</text>
<text x="84.3" y="184.9">1K</text>
<text x="92" y="182.6">R9</text>
<text x="92" y="184.9">1K</text>
</g>
</svg>
